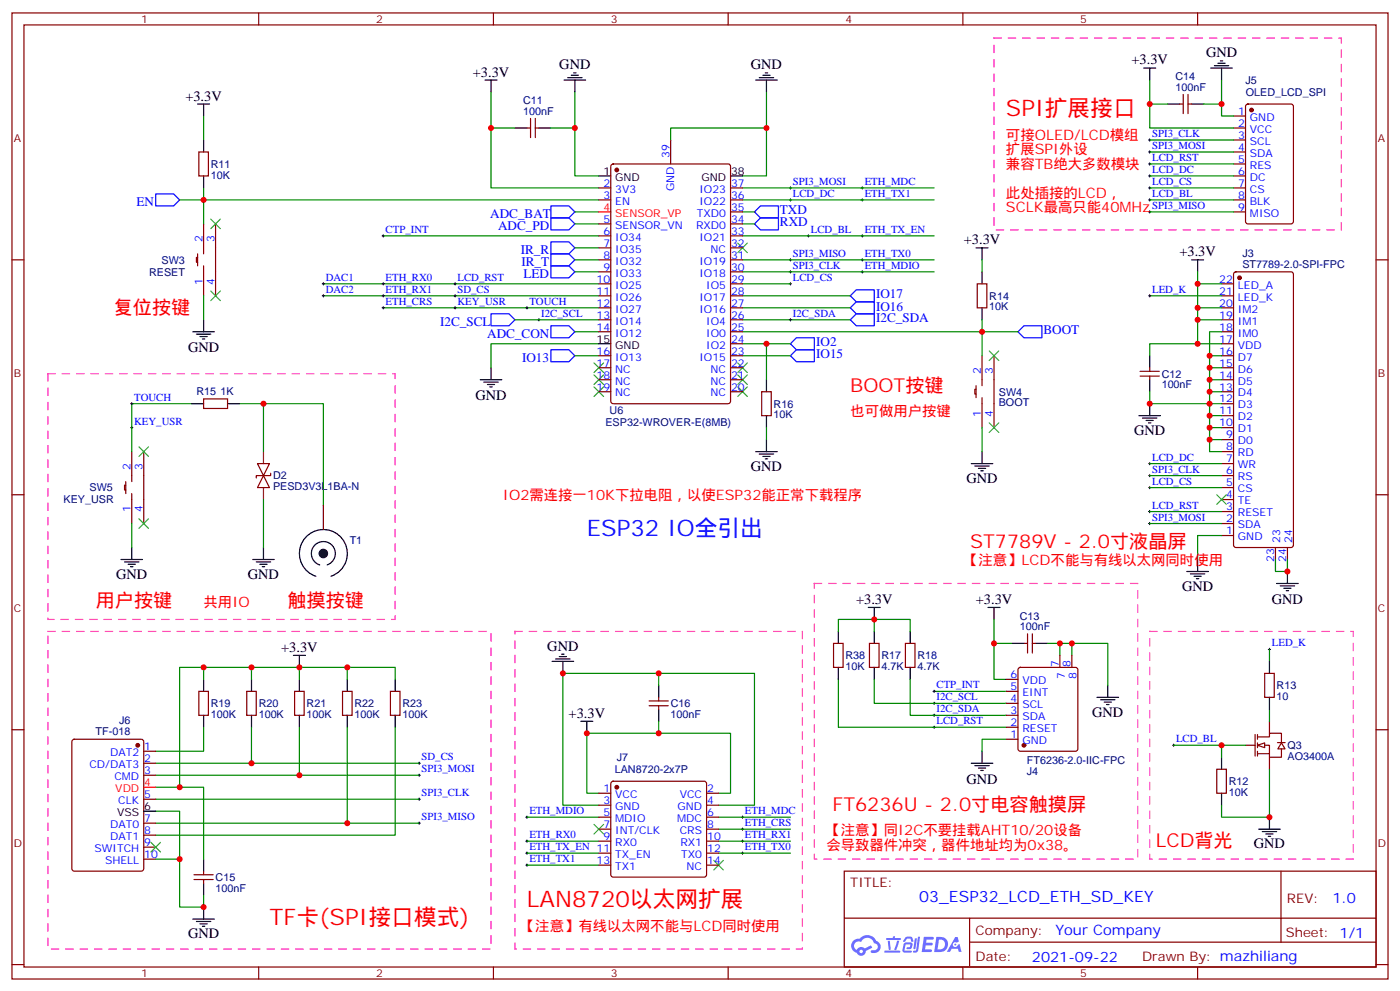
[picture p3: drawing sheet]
<svg xmlns="http://www.w3.org/2000/svg" width="412mm" height="292mm" viewBox="0 0 412 292" stroke-linecap="round" stroke-linejoin="round" font-family="sans-serif">
<g fill="none" stroke="#870000" stroke-width=".35">
<path d="M3.5 3.8h405.4v284.3h-405.4zM7.1 7.3h398.2v277.3h-398.2zM76.2 3.8v3.5M145.3 3.8v3.5M214.5 3.8v3.5M283.6 3.8v3.5M352.8 3.8v3.5M3.5 76.5h3.6M405.3 76.5h3.6M3.5 145.6h3.6M405.3 145.6h3.6M3.5 214.8h3.6"/>
<path d="M405.3 214.8h3.6M248.7 256.4h156.6v28.2h-156.6zM377.3 256.4v20.9M248.7 270.2h156.5M285.6 277.3h119.6M285.6 270.2v14.2M3.5 283.9h3.6M76.2 284.6v3.5M145.3 284.6v3.5M214.5 284.6v3.5M283.6 284.6v3.5M352.8 284.6v3.5"/>
<path d="M405.3 283.9h3.6"/>
</g>
<g fill="#5487ff">
<path d="M272.1 275.7h2.6l.3 .2-.1 .6h-2l-.1 1h1.6l.4 .4-.4 .4h-1.7l-.2 1.1 1.8 .1 .3 .3-.2 .4h-2.9z"/>
<path d="M281.4 275.8h.7l.4 1.3-.7 .3a.74 .74 0 0 0-1.1 .3 .74 .74 0 0 0 .5 1.1 .74 .74 0 0 0 .9-.7l.5-.3 .7 2.4h-.9l-.2-1h-1.9l-.5 1h-.9z"/>
<path d="M269.5 276.2h.6l-.4 2.9a.31 .31 0 0 1-.3 .3 .31 .31 0 0 1-.3-.3z"/>
<path d="M270.4 275.7h.6l-.5 4a.89 .89 0 0 1-.7 .7 .89 .89 0 0 1-.9-.3l1-.5z"/>
<path d="M266.8 275.9l.6-.2 1.2 .1 .5 1.3-.6 .1-.4-.9-1 .1a.95 .95 0 0 1-1 .8l-.1-.2z"/>
<path d="M266.4 277.6l1.8-.2a1.04 1.04 0 0 1 .6 1.1 1.04 1.04 0 0 1-.8 .9h-.7a.29 .29 0 0 1-.3-.4 .29 .29 0 0 1 .3-.2h.7l.2-.8h-1.4l-.4 1.8h1.9a.29 .29 0 0 1 .3 .3 .29 .29 0 0 1-.3 .3h-2l-.4-.3 .2-2.1z"/>
<path d="M260.5 279.8h4.4a.3 .3 0 0 1 .3 .3 .3 .3 0 0 1-.3 .3h-4.3z"/>
<path d="M264.3 276.9h.6l-.5 1.6a1.02 1.02 0 0 1-.7 1.2l-.2-.3z"/>
<path d="M261.5 276.9h.6l.3 2.4-.3 .3-.3-.2z"/>
<path d="M261.1 276.1h1.9l.2-.5h.5l-.1 .5h1.5a.29 .29 0 0 1 .3 .3 .29 .29 0 0 1-.3 .3h-3.9z"/>
<path d="M275.8 275.7l-.6 4.5h1.4a2.27 2.27 0 0 0 2.7-2.3 2.27 2.27 0 0 0-2.7-2.2zM276.6 276.5a1.5 1.5 0 0 1 1.8 1.6 1.5 1.5 0 0 1-1.9 1.3h-.3z"/>
<path d="M251.4 276.9a2.09 2.09 0 0 0 1 3.5 1.37 1.37 0 0 0 1.5 .9 1.37 1.37 0 0 0 1.1-1.4l2-1-.5-.7-1.8 1a1.4 1.4 0 0 0-2.3 .4 1.32 1.32 0 0 1-.6-1.9 1.32 1.32 0 0 1 1.9-.4 2.02 2.02 0 0 1 2-1.3 2.02 2.02 0 0 1 1.8 1.6 1.09 1.09 0 0 1 1.1 1.4 1.09 1.09 0 0 1-1.6 .7 .41 .41 0 0 0-.5 .3 .41 .41 0 0 0 .4 .5 1.89 1.89 0 0 0 2.4-1.2 1.89 1.89 0 0 0-1.2-2.4 2.98 2.98 0 0 0-5-.6l-1 .1zM253.2 280a.52 .52 0 0 1 1 0 .52 .52 0 0 1-1 0z"/>
<circle cx="281.4" cy="278" r=".28"/>
</g>
<path d="M175 113.9l2.8 2.8M175 110.3l2.8 2.9M175 106.8l2.8 2.8M177.8 113.9l-2.8 2.8M177.8 110.3l-2.8 2.9M177.8 106.8l-2.8 2.8M217.3 113.9l2.8 2.8M217.3 110.3l2.8 2.9M217.3 106.8l2.8 2.8M220.1 113.9l-2.8 2.8M220.1 110.3l-2.8 2.9M220.1 106.8l-2.8 2.8" fill="none" stroke="#3c3" stroke-width=".35"/>
<g fill="none" stroke="#870000" stroke-width=".35">
<path d="M155.2 37.7h1.1M156.3 34.9v5.6M157.7 34.9v5.6M157.7 37.7h1M58.6 44.7h2.8v7.1h-2.8zM58.2 75.8h-.3v1.4h.3M58.2 74.7v3.5M60 65.9v8.8M60 78.2v8.9M63.5 65.9v21.2M359.8 83.5h3.6M359.8 87.1h3.6"/>
<path d="M359.8 90.6h3.6M359.8 94.1h3.6M359.8 97.6h3.6M363.6 80.2l.5-.2h16.2l.6 .4 .1 80-.2 .5-.5 .2h-16.2l-.5-.2-.2-.5v-79.7zM359.8 101.2h3.6M359.8 104.7h3.6M359.8 108.2h3.6M359.8 111.8h3.6M359.8 115.3h3.6M359.8 118.8h3.6M359.8 122.3h3.6M359.8 125.9h3.6"/>
<path d="M359.8 129.4h3.6M359.8 132.9h3.6M359.8 136.5h3.6M359.8 140h3.6M359.8 143.5h3.6M359.8 147h3.6M359.8 150.6h3.6M359.8 154.1h3.6M359.8 157.6h3.6M375.7 161.1v3.6M379.2 161.1v3.6M366.9 219.4h2.8"/>
<path d="M369.7 216.2v6.3M370.4 219.4h3.5v3.5h3.6v-2.5M370.4 216.9h3.5v-1.1h3.6v2.9M370.4 216.2v1.4M370.4 218.7v1.4M373.9 212.3v3.5M376.3 218.6h2.3M377.5 218.7l1 1.7h-2.1zM370.4 221.1v1.4M370.4 221.8h3.5M373.9 222.9v3.5"/>
</g>
<g fill="none" stroke="#000" stroke-width=".35">
<path d="M142.9 23.6h3.5M144.6 23.6v3.5M151.7 37.7h3.5M158.7 37.7h3.6M166.2 23.6h6.3M167.2 22.9h4.2M168.3 22.2h2.1M169 21.4h.7M169.3 23.6v3.5M222.6 23.6h6.4M223.7 22.9h4.2M224.7 22.2h2.1"/>
<path d="M225.4 21.4h.7M225.8 23.6v3.5M60 41.2v3.5M60 51.8v3.5M56.8 97.6h6.3M57.9 98.4h4.2M58.9 99.1h2.1M59.6 99.8h.7M60 94.1v3.5M141.5 111.8h6.3M142.5 112.5h4.3M143.6 113.2h2.1"/>
<path d="M144.3 113.9h.7M144.6 108.2v3.6"/>
</g>
<path d="M144.6 27.1v28.2h31.8M144.6 37.7h7.1M162.3 37.7h7M169.3 27.1v24.7h7.1M225.8 27.1v24.7h-7.1M52.9 58.8h7.1v7.1M60 55.3v3.5h116.4M169.3 62.4h7.1M169.3 65.9h7.1M95.2 83.5h81.2M95.2 87.1h81.2M112.9 90.6h63.5" fill="none" stroke="#008700" stroke-width=".35"/>
<path d="M45.9 57.1h5.3l1.7 1.7-1.7 1.8h-5.3zM162.3 60.6h5.3l1.7 1.8-1.7 1.7h-5.3zM162.3 64.1h5.3l1.7 1.8-1.7 1.8h-5.3zM162.3 71.2h5.3l1.7 1.8-1.7 1.7h-5.3zM162.3 74.7h5.3l1.7 1.8-1.7 1.7h-5.3zM162.3 78.2h5.3l1.7 1.8-1.7 1.8h-5.3zM162.3 95.9h5.3l1.7 1.7-1.7 1.8h-5.3zM250.5 87.1l1.7-1.8h5.3v3.5h-5.3zM250.5 90.6l1.7-1.8h5.3v3.6h-5.3z" fill="none" stroke="#00f" stroke-width=".35"/>
<g fill="none" stroke="#000" stroke-width=".29">
<path d="M232.5 58.8h.7M232.8 58.5v.7M253.6 55.3h.8M253.6 58.8h.8M254 55v.7M254 58.5v.7M237.8 69.4h.7M238.1 69.1v.7M253.6 69.4h.8M253.6 76.5h.8M254 69.1v.7M254 76.1v.7"/>
<path d="M254 79.7v.7M112.5 83.5h.7M112.5 87.1h.7M112.5 90.6h.7M112.9 83.2v.7M112.9 86.7v.7M112.9 90.2v.7M133.7 83.5h.7M133.7 87.1h.7M133.7 90.6h.7M134.1 83.2v.7M134.1 86.7v.7"/>
<path d="M134.1 90.2v.7M232.5 83.5h.7M232.8 83.2v.7M253.6 80h.8M38.5 125.9h.7M38.8 125.5v.7M338.3 136.5h.7M338.7 136.1v.7M338.3 143.5h.7M338.3 150.6h.7M338.7 143.2v.7M338.7 150.2v.7"/>
<path d="M345.4 219.4h.7M345.7 219v.7M123.1 224.6h.7M123.5 224.3v.7M154.9 240.5h.7M154.9 251.1h.7M154.9 254.6h.7M154.9 247.6h.7M155.2 240.2v.7M155.2 247.2v.7M155.2 250.8v.7M155.2 254.3v.7"/>
<path d="M218.4 240.5h.7M218.4 251.1h.7M218.4 244.1h.7M218.4 247.6h.7M218.7 240.2v.7M218.7 243.7v.7M218.7 247.2v.7M218.7 250.8v.7"/>
</g>
<circle cx="365.1" cy="81.8" r=".53" fill="#870000" stroke="#870000" stroke-width=".35"/>
<path d="M370.4 219.4l2.1-.7v1.4z" fill="#fff" stroke="#870000" stroke-width=".35"/>
<g fill="none" stroke="#000" stroke-width=".35">
<path d="M357.7 19.3h4.2M358.8 18.6h2.1M359.5 17.9h.7M58.2 30.6h3.5M60 30.6v3.5M336.9 20h3.5M338.7 20v3.6M344 30.6h3.5M351 30.6h3.5M356.7 20h6.3M359.8 20v3.6M176.4 51.8h3.5"/>
<path d="M215.2 51.8h3.5M287.5 73h3.5M289.3 73v3.5M351 76.5h3.5M352.8 76.5v3.5M289.3 80v3.5M289.3 90.6v3.5M56.4 118.8h3.6M67 118.8h3.6M176.4 101.2h3.5M225.8 111.8v3.5M338.7 104.7v3.5"/>
<path d="M338.7 111.8v3.5M338.7 118.8v3.5M222.6 132.9h6.4M223.7 133.6h4.2M224.7 134.3h2.1M225.4 135h.7M225.8 122.3v3.6M225.8 129.4v3.5M286.1 136.5h6.4M287.2 137.2h4.2M288.2 137.9h2.1M288.9 138.6h.7"/>
<path d="M289.3 132.9v3.6M335.5 122.3h6.3M336.5 123h4.3M337.6 123.8h2.1M338.3 124.5h.7M35.6 164.7h6.4M36.7 165.4h4.2M37.7 166.1h2.2M38.5 166.8h.7M38.8 161.1v3.6M74.4 164.7h6.4M75.5 165.4h4.2"/>
<path d="M76.6 166.1h2.1M77.3 166.8h.7M77.6 161.1v3.6M96.4 166.3a3.5 3.5 0 0 0 1.7-5.5 3.5 3.5 0 0 0-5.7 .1 3.5 3.5 0 0 0 1.8 5.4M97.5 169.6a7.1 7.1 0 0 0 3.4-10.9 7.1 7.1 0 0 0-11.4 .1 7.1 7.1 0 0 0 3.5 10.8M255.8 178.8h3.5M257.5 178.8v3.5M291 178.8h3.6M292.8 178.8v3.5M349.6 168.2h6.4M350.7 168.9h4.2M351.7 169.6h2.1"/>
<path d="M352.4 170.3h.7M352.8 164.7v3.5M376.1 171.7h6.3M377.1 172.4h4.3M378.2 173.1h2.1M378.9 173.8h.7M379.2 168.2v3.5M60 200v3.5M74.1 200v3.5M86.4 192.9h3.6M88.2 192.9v3.5M88.2 200v3.5"/>
<path d="M102.3 200v3.5M116.4 200v3.5M162.6 194.7h6.4M163.7 194h4.2M164.7 193.3h2.2M165.5 192.5h.7M165.8 194.7v3.5M246.9 185.8v3.6M246.9 196.4v3.6M257.5 185.8v3.6M257.5 196.4v3.6M268.1 185.8v3.6"/>
<path d="M268.1 196.4v3.6M298.1 189.4h3.5M305.2 189.4h3.5M373.9 194.7v3.5M60 210.5v3.6M74.1 210.5v3.6M88.2 210.5v3.6M102.3 210.5v3.6M116.4 210.5v3.6M171.1 212.3h3.5M172.9 212.3v3.5M194 201.7v3.5"/>
<path d="M194 208.8v3.5M323.1 205.2h6.4M324.2 206h4.2M325.3 206.7h2.1M326 207.4h.7M326.3 201.7v3.5M373.9 205.2v3.6M42.3 238.8h3.6M286.1 224.6h6.4M287.2 225.4h4.2M288.2 226.1h2.1M288.9 226.8h.7"/>
<path d="M289.3 221.1v3.5M359.8 222.9v3.5M359.8 233.5v3.5M60 252.9v3.5M60 259.9v3.6M370.8 244.1h6.3M371.8 244.8h4.3M372.9 245.5h2.1M373.6 246.2h.7M373.9 240.5v3.6M56.8 270.5h6.3M57.9 271.2h4.2"/>
<path d="M58.9 271.9h2.1M59.6 272.6h.7M60 267v3.5"/>
</g>
<g fill="none" stroke="#870000" stroke-width=".35">
<path d="M347.5 30.6h1M348.5 27.8v5.6M350 27.8v5.6M350 30.6h1M363.4 34.1h3.5M363.4 37.7h3.5M367.1 30.8l.5-.2h12.7l.6 .5 .1 34.1-.5 .6-12.9 .1-.7-.5v-34.1zM176.4 55.3h3.5M176.4 58.8h3.5M180.2 48.5l.4-.2h33.9l.6 .4 .1 69.4-.5 .7h-34.1l-.6-.4-.1-69.4zM197.6 41.2v7.1M215.2 55.3h3.5"/>
<path d="M215.2 58.8h3.5M363.4 41.2h3.5M363.4 44.7h3.5M363.4 48.3h3.5M363.4 51.8h3.5M363.4 55.3h3.5M363.4 58.8h3.5M176.4 65.9h3.5M176.4 69.4h3.5M176.4 73h3.5M176.4 76.5h3.5M215.2 62.4h3.5"/>
<path d="M215.2 65.9h3.5M215.2 69.4h3.5M215.2 73h3.5M215.2 76.5h3.5M363.4 62.4h3.5M176.4 80h3.5M176.4 83.5h3.5M176.4 87.1h3.5M176.4 90.6h3.5M176.4 94.1h3.5M176.4 97.6h3.5M215.2 80h3.5"/>
<path d="M215.2 83.5h3.5M215.2 87.1h3.5M215.2 90.6h3.5M215.2 94.1h3.5M215.2 97.6h3.5M287.9 83.5h2.8v7.1h-2.8zM60 117.4h7v2.8h-7zM176.4 104.7h3.5M176.4 108.2h3.5M176.4 111.8h3.5M176.4 115.3h3.5M215.2 101.2h3.5"/>
<path d="M215.2 104.7h3.5M215.2 108.2h3.5M215.2 111.8h3.5M215.2 115.3h3.5M224.4 115.3h2.8v7h-2.8zM287.5 114.6h-.3v1.4h.3M287.5 113.5v3.6M289.3 104.7v8.8M289.3 117.1v8.8M292.8 104.7v21.2M335.8 110.7h5.7M335.8 109.3h5.7"/>
<path d="M338.7 108.2v1.1M338.7 110.7v1.1M38.8 132.9v8.8M42.3 132.9v21.2M75.8 136.5h3.6l-1.8 3.5zM77.6 140l1.8 3.5h-3.6zM79.7 139.3v.7h-4.2v.7M37 142.8h-.3v1.4h.3M37 141.7v3.6M38.8 145.3v8.8M95.2 148.8v7.1M245.5 189.4h2.9v7h-2.9z"/>
<path d="M256.1 189.4h2.8v7h-2.8zM266.7 189.4h2.8v7h-2.8zM296.3 200h3.6M300.1 196.6l.5-.2h16.2l.5 .2 .2 .5v23.3l-.2 .5-.5 .2h-16.2l-.5-.2-.2-.5v-23.3zM301.6 189.4h1.1M302.7 186.5v5.7M304.1 186.5v5.7M304.1 189.4h1.1M312.2 192.9v3.5M315.7 192.9v3.5M372.5 198.2h2.9v7h-2.9zM21.4 217.8l.5-.2h19.7l.7 .4v37.7l-.4 .6-20 .1-.7-.5v-37.6z"/>
<path d="M58.6 203.5h2.8v7h-2.8zM72.7 203.5h2.8v7h-2.8zM86.8 203.5h2.8v7h-2.8zM100.9 203.5h2.8v7h-2.8zM115 203.5h2.8v7h-2.8zM191.2 207.7h5.6M191.2 206.3h5.6M194 205.2v1.1M194 207.7v1.1M296.3 217.6h3.6M296.3 214.1h3.6M296.3 210.5h3.6"/>
<path d="M296.3 207h3.6M296.3 203.5h3.6M42.3 221.1h3.6M42.3 224.6h3.6M42.3 228.2h3.6M42.3 235.2h3.6M176.4 233.5h3.5M176.4 237h3.5M180.2 230.1l.4-.2h26.8l.5 .2 .2 .5v26.9l-.2 .5-.5 .2h-26.8l-.5-.3-.2-.4v-26.9zM208.1 233.5h3.6M208.1 237h3.6M358.4 226.4h2.8v7.1h-2.8z"/>
<path d="M42.3 242.3h3.6M42.3 245.8h3.6M42.3 249.3h3.6M42.3 252.9h3.6M57.1 258.9h5.7M57.1 257.5h5.7M60 256.4v1.1M60 258.9v1M176.4 254.6h3.5M176.4 251.1h3.5M176.4 240.5h3.5M176.4 247.6h3.5"/>
<path d="M176.4 244.1h3.5M208.1 254.6h3.6M208.1 251.1h3.6M208.1 240.5h3.6M208.1 247.6h3.6M208.1 244.1h3.6"/>
</g>
<g fill="none" stroke="#008700" stroke-width=".35">
<path d="M60 34.1v7.1M225.8 37.7h-28.2v3.5M338.7 23.6v14.1h24.7M338.7 30.6h5.3M354.5 30.6h5.3M359.8 23.6v10.5h3.6M218.7 58.8h56.5M218.7 55.3h56.5M338.7 58.8h24.7M338.7 55.3h24.7M338.7 41.2h24.7M338.7 44.7h24.7"/>
<path d="M338.7 48.3h24.7M338.7 51.8h24.7M112.9 69.4h63.5M169.3 76.5h7.1M169.3 73h7.1M218.7 69.4h56.5M218.7 76.5h56.5M218.7 62.4h3.5M218.7 65.9h3.5M289.3 76.5v3.5M338.7 62.4h24.7M60 87.1v7"/>
<path d="M151.7 94.1h24.7M169.3 80h7.1M169.3 97.6h7.1M218.7 87.1h31.8M218.7 90.6h31.8M218.7 83.5h14.1M218.7 80h56.5M218.7 94.1h31.8M218.7 97.6h81.2M289.3 94.1v10.6M338.7 87.1h21.1M352.8 80v3.5h7"/>
<path d="M352.8 83.5v7.1h7M352.8 90.6v3.5h7M352.8 94.1v7.1h7M359.8 97.6h-3.5v7.1h3.5M56.4 118.8h-17.6v14.1M70.6 118.8h24.6v30M77.6 118.8v14.1M169.3 104.7h7.1M176.4 101.2h-31.8v7M218.7 101.2h14.1M218.7 104.7h14.1M225.8 101.2v10.6"/>
<path d="M338.7 115.3v3.5h17.6v3.5h3.5M352.8 101.2h-14.1v3.5M356.3 104.7v3.5h3.5M356.3 108.2v3.6h3.5M356.3 111.8v3.5h3.5M356.3 115.3v3.5h3.5M225.8 125.9v3.5M289.3 125.9v7M338.7 140h21.1M338.7 136.5h21.1M356.3 122.3v3.6h3.5M356.3 125.9v3.5h3.5"/>
<path d="M356.3 129.4v3.5h3.5M38.8 154.1v7M77.6 147v14.1M338.7 154.1h21.1M338.7 150.6h21.1M338.7 143.5h21.1M359.8 157.6h-7v7.1M375.7 164.7v3.5h3.5v-3.5M60 200v-3.6h14.1v3.6M60 196.4h-7.1v35.3h-7M74.1 196.4h14.1v3.6M88.2 196.4h14.1v3.6"/>
<path d="M102.3 196.4h14.1v3.6M194 198.2v3.5M246.9 200v14.1h49.4M246.9 185.8v-3.5h21.2v3.5M257.5 200v7h38.8M257.5 182.3v3.5M268.1 200v10.5h28.2M292.8 182.3v17.7h3.5M292.8 189.4h5.3M308.7 189.4h3.5M315.7 192.9v-3.5h10.6v12.3M315.7 189.4h-3.5v3.5"/>
<path d="M373.9 191.1v3.6M60 214.1v7h-14.1M74.1 214.1v10.5h-28.2M88.2 214.1v14.1h-42.3M102.3 214.1v28.2h-56.4M116.4 214.1v31.7h-70.5M194 212.3v3.5M275.2 203.5h21.1M296.3 217.6h-7v3.5M345.7 219.4h21.2M359.8 219.4v3.5M373.9 208.8v3.5"/>
<path d="M45.9 238.8h7v28.2h7.1v-3.5M45.9 235.2h77.6M52.9 231.7h7.1v21.2M74.1 224.6h49.4M88.2 228.2h35.3M176.4 233.5h-3.5v-17.7h42.3v17.7h-3.5M176.4 237h-10.6v-38.8h56.4v38.8h-10.5M373.9 226.4v14.1h-14.1v-3.5M45.9 252.9h7M102.3 242.3h21.2M155.2 240.5h21.2M155.2 247.6h21.2"/>
<path d="M155.2 251.1h21.2M155.2 254.6h21.2M211.7 240.5h21.1M211.7 247.6h21.1M211.7 251.1h21.1M211.7 244.1h21.1"/>
</g>
<g fill="none" stroke="#000" stroke-width=".29">
<path d="M232.5 55.3h.7M232.8 55v.7M338.3 55.3h.7M338.3 51.8h.7M338.3 41.2h.7M338.3 48.3h.7M338.3 44.7h.7M338.3 58.8h.7M338.7 40.9v.7M338.7 44.4v.7M338.7 47.9v.7M338.7 51.4v.7"/>
<path d="M338.7 55v.7M338.7 58.5v.7M112.5 69.4h.7M112.9 69.1v.7M232.5 76.5h.7M232.8 76.1v.7M232.8 79.7v.7M338.3 62.4h.7M338.7 62v.7M94.9 87.1h.7M94.9 83.5h.7M95.2 83.2v.7"/>
<path d="M95.2 86.7v.7M154.9 90.6h.7M155.2 90.2v.7M158.4 94.1h.7M158.7 93.8v.7M232.5 80h.7M232.5 94.1h.7M232.8 93.8v.7M338.3 87.1h.7M338.7 86.7v.7M38.5 118.8h.7M38.8 118.5v.7"/>
<path d="M338.3 140h.7M338.7 139.6v.7M338.3 154.1h.7M338.7 153.7v.7M373.6 191.1h.7M373.9 190.8v.7M274.8 207h.7M274.8 210.5h.7M274.8 214.1h.7M274.8 203.5h.7M275.2 203.1v.7M275.2 206.7v.7"/>
<path d="M275.2 210.2v.7M275.2 213.7v.7M123.1 228.2h.7M123.1 235.2h.7M123.5 227.8v.7M123.5 234.9v.7M123.1 242.3h.7M123.5 241.9v.7"/>
</g>
<g fill="none" stroke="#3c3" stroke-width=".35">
<path d="M62.1 64.5l2.8 2.8M64.9 64.5l-2.8 2.8M217.3 71.5l2.8 2.9M220.1 71.5l-2.8 2.9M62.1 85.7l2.8 2.8M64.9 85.7l-2.8 2.8M291.4 103.3l2.8 2.8M294.2 103.3l-2.8 2.8M40.9 131.5l2.8 2.8M43.7 131.5l-2.8 2.8M291.4 124.5l2.8 2.8M294.2 124.5l-2.8 2.8"/>
<path d="M40.9 152.7l2.8 2.8M43.7 152.7l-2.8 2.8M358.4 145.6l2.8 2.8M361.2 145.6l-2.8 2.8M44.4 247.9l2.9 2.9M47.3 247.9l-2.9 2.9M175 242.6l2.8 2.9M177.8 242.6l-2.8 2.9M210.3 253.2l2.8 2.8M213.1 253.2l-2.8 2.8"/>
</g>
<path d="M222.2 65.9l1.8-1.8h5.3v3.6h-5.3zM222.2 62.4l1.8-1.8h5.3v3.5h-5.3zM144.6 92.4h5.3l1.8 1.7-1.8 1.8h-5.3zM250.5 94.1l1.7-1.7h5.3v3.5h-5.3zM299.9 97.6l1.7-1.7h5.3v3.5h-5.3zM162.3 102.9h5.3l1.7 1.8-1.7 1.8h-5.3zM232.8 104.7l1.8-1.8h5.3v3.6h-5.3zM232.8 101.2l1.8-1.8h5.3v3.5h-5.3z" fill="none" stroke="#00f" stroke-width=".35"/>
<path d="M77.6 132.9v3.6M77.6 143.5v3.5" fill="none" stroke="#8c2424" stroke-width=".35"/>
<g fill="#870000" stroke="#870000" stroke-width=".35">
<circle cx="368.7" cy="32.4" r=".53"/>
<circle cx="40.6" cy="219.4" r=".53"/>
<circle cx="181.7" cy="231.7" r=".53"/>
<circle cx="301.6" cy="219.4" r=".53"/>
<circle cx="181.7" cy="50" r=".53"/>
</g>
<circle cx="95.3" cy="162.9" r=".71" fill="none" stroke="#000" stroke-width="1.4"/>
<path d="M176.4 62.4h3.5M42.3 231.7h3.6" fill="none" stroke="#f00" stroke-width=".35"/>
<path d="M292.8 11.2h102.3v56.5h-102.3zM14.1 110h102.3v72.3h-102.3zM239.9 171.7h95.2v81.2h-95.2zM14.1 185.8h130.5v93.5h-130.5zM151.7 185.8h84.7v93.5h-84.7zM338.7 185.8h59.9v67.1h-59.9z" fill="none" stroke="#f0f" stroke-width=".35" stroke-dasharray="2.1 2.1"/>
<g fill="#c00">
<circle cx="144.6" cy="37.7" r=".88"/>
<circle cx="60" cy="58.8" r=".88"/>
<circle cx="169.3" cy="37.7" r=".88"/>
<circle cx="359.8" cy="219.4" r=".88"/>
<circle cx="373.9" cy="240.5" r=".88"/>
<circle cx="352.8" cy="83.5" r=".88"/>
<circle cx="352.8" cy="90.6" r=".88"/>
<circle cx="352.8" cy="94.1" r=".88"/>
<circle cx="356.3" cy="104.7" r=".88"/>
<circle cx="356.3" cy="108.2" r=".88"/>
<circle cx="356.3" cy="111.8" r=".88"/>
<circle cx="356.3" cy="115.3" r=".88"/>
<circle cx="356.3" cy="118.8" r=".88"/>
<circle cx="356.3" cy="122.3" r=".88"/>
<circle cx="356.3" cy="125.9" r=".88"/>
<circle cx="352.8" cy="101.2" r=".88"/>
<circle cx="338.7" cy="118.8" r=".88"/>
<circle cx="356.3" cy="129.4" r=".88"/>
<circle cx="289.3" cy="97.6" r=".88"/>
<circle cx="77.6" cy="118.8" r=".88"/>
<circle cx="225.8" cy="101.2" r=".88"/>
<circle cx="315.7" cy="189.4" r=".88"/>
<circle cx="292.8" cy="189.4" r=".88"/>
<circle cx="312.2" cy="189.4" r=".88"/>
<circle cx="338.7" cy="30.6" r=".88"/>
<circle cx="359.8" cy="30.6" r=".88"/>
<circle cx="74.1" cy="196.4" r=".88"/>
<circle cx="88.2" cy="196.4" r=".88"/>
<circle cx="102.3" cy="196.4" r=".88"/>
<circle cx="60" cy="196.4" r=".88"/>
<circle cx="52.9" cy="231.7" r=".88"/>
<circle cx="60" cy="267" r=".88"/>
<circle cx="88.2" cy="228.2" r=".88"/>
<circle cx="102.3" cy="242.3" r=".88"/>
<circle cx="74.1" cy="224.6" r=".88"/>
<circle cx="172.9" cy="215.8" r=".88"/>
<circle cx="194" cy="198.2" r=".88"/>
<circle cx="194" cy="215.8" r=".88"/>
<circle cx="165.8" cy="198.2" r=".88"/>
<circle cx="379.2" cy="168.2" r=".88"/>
<circle cx="52.9" cy="252.9" r=".88"/>
<circle cx="257.5" cy="182.3" r=".88"/>
<circle cx="225.8" cy="37.7" r=".88"/>
</g>
<g font-size="6.7" fill="#f00">
<text x="296.3" y="34.1">SPI扩展接口</text>
<text x="155.2" y="267">LAN8720以太网扩展</text>
<text x="79.4" y="272.3">TF卡(SPI接口模式)</text>
</g>
<text font-size="6.7" fill="#00f" x="172.9" y="157.6">ESP32 IO全引出</text>
<g font-size="5.6" fill="#f00">
<text x="33.5" y="92.4">复位按键</text>
<text x="250.5" y="115.3">BOOT按键</text>
<text x="285.8" y="161.1">ST7789V - 2.0寸液晶屏</text>
<text x="28.2" y="178.8">用户按键</text>
<text x="84.7" y="178.8">触摸按键</text>
<text x="245.2" y="238.8">FT6236U - 2.0寸电容触摸屏</text>
<text x="340.4" y="249.3">LCD背光</text>
</g>
<text font-size="4.6" fill="#00f" x="270.8" y="265.4">03_ESP32_LCD_ETH_SD_KEY</text>
<g font-size="4.2">
<text x="355.3" y="16.8">GND</text>
<text x="139.3" y="22.5">+3.3V</text>
<text x="164.8" y="20.4">GND</text>
<text x="221.2" y="20.4">GND</text>
<text x="333.3" y="18.9">+3.3V</text>
<text x="54.6" y="29.6">+3.3V</text>
<text x="283.9" y="71.9">+3.3V</text>
<text x="347.4" y="75.5">+3.3V</text>
<text x="55.4" y="103.7">GND</text>
<text x="140.1" y="117.8">GND</text>
<text x="334.1" y="128">GND</text>
<text x="221.2" y="138.6">GND</text>
<text x="284.7" y="142.1">GND</text>
<text x="34.2" y="170.3">GND</text>
<text x="73" y="170.3">GND</text>
<text x="348.2" y="173.8">GND</text>
<text x="252.2" y="177.7">+3.3V</text>
<text x="287.4" y="177.7">+3.3V</text>
<text x="374.7" y="177.8">GND</text>
<text x="82.8" y="191.9">+3.3V</text>
<text x="161.2" y="191.5">GND</text>
<text x="167.5" y="211.2">+3.3V</text>
<text x="321.7" y="210.9">GND</text>
<text x="284.7" y="230.7">GND</text>
<text x="369.4" y="249.7">GND</text>
<text x="55.4" y="276.2">GND</text>
</g>
<g font-size="4.2" fill="#f00">
<text x="296.3" y="41.2">可接OLED/LCD模组</text>
<text x="296.3" y="45.4">扩展SPI外设</text>
<text x="296.3" y="49.7">兼容TB绝大多数模块</text>
<text x="296.3" y="58.1">此处插接的LCD，</text>
<text x="296.3" y="62.4">SCLK最高只能40MHz</text>
<text x="250.5" y="122.3">也可做用户按键</text>
<text x="148.2" y="147">IO2需连接一10K下拉电阻，以使ESP32能正常下载程序</text>
<text x="284" y="166.4">【注意】LCD不能与有线以太网同时使用</text>
<text x="60" y="178.8">共用IO</text>
<text x="243.4" y="245.8">【注意】同I2C不要挂载AHT10/20设备</text>
<text x="243.4" y="250">会导致器件冲突，器件地址均为0x38。</text>
<text x="153.5" y="274">【注意】有线以太网不能与LCD同时使用</text>
</g>
<g font-size="4.2" fill="#00f">
<text x="392.5" y="265.7">1.0</text>
<text x="310.9" y="275.2">Your Company</text>
<text x="304" y="283">2021-09-22</text>
</g>
<g font-size="3.9" fill="#00f">
<text x="40.2" y="60.6">EN</text>
<text x="144.4" y="64.1">ADC_BAT</text>
<text x="229.7" y="63.1">TXD</text>
<text x="146.7" y="67.7">ADC_PD</text>
<text x="229.7" y="66.6">RXD</text>
<text x="153.4" y="74.7">IR_R</text>
<text x="153.6" y="78.2">IR_T</text>
<text x="154.2" y="81.8">LED</text>
<text x="258.1" y="87.8">IO17</text>
<text x="129.6" y="96">I2C_SCL</text>
<text x="258.1" y="91.4">IO16</text>
<text x="258.1" y="94.9">I2C_SDA</text>
<text x="143.5" y="99.4">ADC_CON</text>
<text x="240.4" y="101.9">IO2</text>
<text x="307.3" y="98.3">BOOT</text>
<text x="153.8" y="106.5">IO13</text>
<text x="240.4" y="105.4">IO15</text>
</g>
<g font-size="3.9" fill="#800">
<text x="250.5" y="261">TITLE:</text>
<text x="379.1" y="265.7">REV:</text>
<text x="287.4" y="275.2">Company:</text>
<text x="378.7" y="275.8">Sheet: 1/1</text>
<text x="287.4" y="282.9">Date:</text>
<text x="336.4" y="282.9">Drawn By: mazhiliang</text>
</g>
<g font-size="3.2" fill="#800">
<text x="41.6" y="6.8">1</text>
<text x="110.8" y="6.8">2</text>
<text x="179.9" y="6.8">3</text>
<text x="249.1" y="6.8">4</text>
<text x="318.2" y="6.8">5</text>
<text x="4.1" y="41.9">A</text>
<text x="405.9" y="41.9">A</text>
<text x="4.1" y="111.1">B</text>
<text x="405.9" y="111.1">B</text>
<text x="4.1" y="180.2">C</text>
<text x="405.9" y="180.2">C</text>
<text x="4.1" y="249.3">D</text>
<text x="405.9" y="249.3">D</text>
<text x="41.6" y="287.6">1</text>
<text x="110.8" y="287.6">2</text>
<text x="179.9" y="287.6">3</text>
<text x="249.1" y="287.6">4</text>
<text x="318.2" y="287.6">5</text>
</g>
<g font-size="3.2" fill="#000080">
<text x="346.2" y="23.6">C14</text>
<text x="346.2" y="26.7">100nF</text>
<text x="366.9" y="24.7">J5</text>
<text x="367" y="28.3">OLED_LCD_SPI</text>
<text x="154.1" y="33.8">100nF</text>
<text x="154.1" y="30.7">C11</text>
<text x="62.1" y="52.6">10K</text>
<text x="62.1" y="49.4">R11</text>
<text x="47.6" y="77.7">SW3</text>
<text x="366" y="75.6">J3</text>
<text x="43.9" y="81.1">RESET</text>
<text x="366" y="78.8">ST7789-2.0-SPI-FPC</text>
<text x="291.4" y="88.2">R14</text>
<text x="291.4" y="91.4">10K</text>
<text x="342.2" y="111.1">C12</text>
<text x="57.9" y="116.4">R15</text>
<text x="65" y="116.4">1K</text>
<text x="227.9" y="120">R16</text>
<text x="294.2" y="119.6">BOOT</text>
<text x="294.2" y="116.4">SW4</text>
<text x="342.2" y="114.3">100nF</text>
<text x="178.4" y="125.3">ESP32-WROVER-E(8MB)</text>
<text x="179.6" y="121.8">U6</text>
<text x="227.9" y="123.1">10K</text>
<text x="80.4" y="141.1">D2</text>
<text x="18.7" y="148.1">KEY_USR</text>
<text x="26.4" y="144.7">SW5</text>
<text x="80.4" y="144.3">PESD3V3L1BA-N</text>
<text x="103" y="160">T1</text>
<text x="300.4" y="185.5">100nF</text>
<text x="300.4" y="182.4">C13</text>
<text x="249.1" y="197.2">10K</text>
<text x="249.1" y="194">R38</text>
<text x="259.6" y="197.1">4.7K</text>
<text x="259.6" y="194">R17</text>
<text x="270.2" y="197.1">4.7K</text>
<text x="270.2" y="194">R18</text>
<text x="376.1" y="202.9">R13</text>
<text x="62.1" y="208.1">R19</text>
<text x="76.2" y="208.1">R20</text>
<text x="90.3" y="208.1">R21</text>
<text x="104.4" y="208.1">R22</text>
<text x="118.5" y="208.1">R23</text>
<text x="197.6" y="208.2">C16</text>
<text x="376.1" y="206">10</text>
<text x="35.1" y="213.2">J6</text>
<text x="62.1" y="211.4">100K</text>
<text x="76.2" y="211.4">100K</text>
<text x="90.3" y="211.4">100K</text>
<text x="104.4" y="211.4">100K</text>
<text x="118.5" y="211.4">100K</text>
<text x="197.6" y="211.3">100nF</text>
<text x="28.2" y="216.4">TF-018</text>
<text x="379.3" y="220.5">Q3</text>
<text x="181.1" y="227.6">LAN8720-2x7P</text>
<text x="181.7" y="224">J7</text>
<text x="302.5" y="224.8">FT6236-2.0-IIC-FPC</text>
<text x="379.3" y="223.7">AO3400A</text>
<text x="302.5" y="228">J4</text>
<text x="362" y="231.1">R12</text>
<text x="361.9" y="234.3">10K</text>
<text x="63.5" y="262.5">100nF</text>
<text x="63.5" y="259.3">C15</text>
</g>
<g font-size="3.2" fill="#00f">
<text x="364.7" y="33.8">1</text>
<text x="368.2" y="35.6">GND</text>
<text x="339.4" y="40.3">SPI3_CLK</text>
<text x="364.7" y="37.3">2</text>
<text x="364.7" y="40.9">3</text>
<text x="368.2" y="39.1">VCC</text>
<text x="197.2" y="46.5" transform="rotate(-90 197.2 46.5)">39</text>
<text x="339.4" y="47.4">LCD_RST</text>
<text x="339.4" y="43.9">SPI3_MOSI</text>
<text x="364.7" y="44.4">4</text>
<text x="364.7" y="47.9">5</text>
<text x="368.2" y="42.6">SCL</text>
<text x="368.2" y="46.1">SDA</text>
<text x="339.4" y="50.9">LCD_DC</text>
<text x="364.7" y="51.4">6</text>
<text x="368.2" y="49.7">RES</text>
<text x="368.2" y="53.2">DC</text>
<text x="177.7" y="58.5">3</text>
<text x="177.7" y="55">2</text>
<text x="181.2" y="56.7">3V3</text>
<text x="198.6" y="56.2" transform="rotate(-90 198.6 56.2)">GND</text>
<text x="206" y="56.7">IO23</text>
<text x="215.4" y="55">37</text>
<text x="215.4" y="58.5">36</text>
<text x="233.5" y="58">LCD_DC</text>
<text x="233.5" y="54.4">SPI3_MOSI</text>
<text x="254.7" y="54.4">ETH_MDC</text>
<text x="254.7" y="58">ETH_TX1</text>
<text x="339.4" y="54.4">LCD_CS</text>
<text x="339.4" y="58">LCD_BL</text>
<text x="364.7" y="55">7</text>
<text x="364.7" y="58.5">8</text>
<text x="368.2" y="56.7">CS</text>
<text x="177.7" y="65.5">5</text>
<text x="181.2" y="60.3">EN</text>
<text x="205.3" y="63.8">TXD0</text>
<text x="206" y="60.3">IO22</text>
<text x="215.4" y="62">35</text>
<text x="215.4" y="65.5">34</text>
<text x="339.4" y="61.5">SPI3_MISO</text>
<text x="364.7" y="62">9</text>
<text x="368.2" y="60.3">BLK</text>
<text x="368.2" y="63.8">MISO</text>
<text x="59.6" y="71.2" transform="rotate(-90 59.6 71.2)">2</text>
<text x="63.1" y="71.2" transform="rotate(-90 63.1 71.2)">3</text>
<text x="113.6" y="68.5">CTP_INT</text>
<text x="177.7" y="69.1">6</text>
<text x="181.2" y="70.8">IO34</text>
<text x="181.2" y="67.3">SENSOR_VN</text>
<text x="205" y="67.3">RXD0</text>
<text x="206" y="70.8">IO21</text>
<text x="215.4" y="69.1">33</text>
<text x="238.8" y="68.5">LCD_BL</text>
<text x="254.7" y="68.5">ETH_TX_EN</text>
<text x="177.7" y="76.1">8</text>
<text x="177.7" y="72.6">7</text>
<text x="181.2" y="77.9">IO32</text>
<text x="181.2" y="74.4">IO35</text>
<text x="206" y="77.9">IO19</text>
<text x="209.3" y="74.4">NC</text>
<text x="215.4" y="72.6">32</text>
<text x="215.4" y="76.1">31</text>
<text x="233.5" y="75.6">SPI3_MISO</text>
<text x="254.7" y="75.6">ETH_TX0</text>
<text x="59.6" y="83.8" transform="rotate(-90 59.6 83.8)">1</text>
<text x="63.1" y="83.8" transform="rotate(-90 63.1 83.8)">4</text>
<text x="96" y="82.7">DAC1</text>
<text x="113.6" y="82.7">ETH_RX0</text>
<text x="134.8" y="82.7">LCD_RST</text>
<text x="175.7" y="83.2">10</text>
<text x="177.7" y="79.7">9</text>
<text x="181.2" y="81.4">IO33</text>
<text x="206" y="81.4">IO18</text>
<text x="215.4" y="79.7">30</text>
<text x="215.4" y="83.2">29</text>
<text x="233.5" y="82.7">LCD_CS</text>
<text x="233.5" y="79.1">SPI3_CLK</text>
<text x="254.7" y="79.1">ETH_MDIO</text>
<text x="359.2" y="83.2">22</text>
<text x="96" y="86.2">DAC2</text>
<text x="113.6" y="86.2">ETH_RX1</text>
<text x="113.6" y="89.7">ETH_CRS</text>
<text x="134.8" y="86.2">SD_CS</text>
<text x="134.8" y="89.7">KEY_USR</text>
<text x="155.9" y="89.7">TOUCH</text>
<text x="175.7" y="86.7">11</text>
<text x="181.2" y="88.5">IO26</text>
<text x="181.2" y="84.9">IO25</text>
<text x="206" y="88.5">IO17</text>
<text x="208" y="84.9">IO5</text>
<text x="215.4" y="86.7">28</text>
<text x="339.4" y="86.2">LED_K</text>
<text x="359.2" y="86.7">21</text>
<text x="364.7" y="84.9">LED_A</text>
<text x="364.7" y="88.5">LED_K</text>
<text x="159.5" y="93.2">I2C_SCL</text>
<text x="175.7" y="93.8">13</text>
<text x="175.7" y="90.2">12</text>
<text x="181.2" y="95.5">IO14</text>
<text x="181.2" y="92">IO27</text>
<text x="206" y="92">IO16</text>
<text x="208" y="95.5">IO4</text>
<text x="215.4" y="90.2">27</text>
<text x="215.4" y="93.8">26</text>
<text x="233.5" y="93.2">I2C_SDA</text>
<text x="359.2" y="90.2">20</text>
<text x="359.2" y="93.8">19</text>
<text x="364.7" y="92">IM2</text>
<text x="364.7" y="95.5">IM1</text>
<text x="175.7" y="97.3">14</text>
<text x="181.2" y="99.1">IO12</text>
<text x="208" y="99.1">IO0</text>
<text x="215.4" y="97.3">25</text>
<text x="215.4" y="100.8">24</text>
<text x="359.2" y="97.3">18</text>
<text x="359.2" y="100.8">17</text>
<text x="364.7" y="99.1">IM0</text>
<text x="175.7" y="107.9">17</text>
<text x="175.7" y="104.4">16</text>
<text x="181.2" y="106.1">IO13</text>
<text x="206" y="106.1">IO15</text>
<text x="208" y="102.6">IO2</text>
<text x="215.4" y="104.4">23</text>
<text x="215.4" y="107.9">22</text>
<text x="359.2" y="104.4">16</text>
<text x="359.2" y="107.9">15</text>
<text x="364.7" y="102.6">VDD</text>
<text x="364.7" y="106.1">D7</text>
<text x="175.7" y="111.4">18</text>
<text x="181.2" y="113.2">NC</text>
<text x="181.2" y="109.6">NC</text>
<text x="209.3" y="109.6">NC</text>
<text x="209.3" y="113.2">NC</text>
<text x="215.4" y="111.4">21</text>
<text x="288.9" y="110" transform="rotate(-90 288.9 110)">2</text>
<text x="292.5" y="110" transform="rotate(-90 292.5 110)">3</text>
<text x="359.2" y="111.4">14</text>
<text x="364.7" y="109.6">D6</text>
<text x="364.7" y="113.2">D5</text>
<text x="39.5" y="117.9">TOUCH</text>
<text x="175.7" y="114.9">19</text>
<text x="181.2" y="116.7">NC</text>
<text x="209.3" y="116.7">NC</text>
<text x="215.4" y="114.9">20</text>
<text x="359.2" y="114.9">13</text>
<text x="359.2" y="118.5">12</text>
<text x="364.7" y="116.7">D4</text>
<text x="39.5" y="125">KEY_USR</text>
<text x="288.9" y="122.6" transform="rotate(-90 288.9 122.6)">1</text>
<text x="292.5" y="122.6" transform="rotate(-90 292.5 122.6)">4</text>
<text x="359.2" y="122">11</text>
<text x="359.2" y="125.5">10</text>
<text x="364.7" y="120.2">D3</text>
<text x="364.7" y="123.8">D2</text>
<text x="361.2" y="129">9</text>
<text x="364.7" y="127.3">D1</text>
<text x="364.7" y="130.8">D0</text>
<text x="339.4" y="135.6">LCD_DC</text>
<text x="361.2" y="132.6">8</text>
<text x="361.2" y="136.1">7</text>
<text x="364.7" y="134.3">RD</text>
<text x="364.7" y="137.9">WR</text>
<text x="38.5" y="138.2" transform="rotate(-90 38.5 138.2)">2</text>
<text x="42" y="138.2" transform="rotate(-90 42 138.2)">3</text>
<text x="339.4" y="142.6">LCD_CS</text>
<text x="339.4" y="139.1">SPI3_CLK</text>
<text x="361.2" y="139.6">6</text>
<text x="361.2" y="143.2">5</text>
<text x="364.7" y="141.4">RS</text>
<text x="339.4" y="149.7">LCD_RST</text>
<text x="361.2" y="146.7">4</text>
<text x="364.7" y="144.9">CS</text>
<text x="364.7" y="148.4">TE</text>
<text x="38.5" y="150.8" transform="rotate(-90 38.5 150.8)">1</text>
<text x="42" y="150.8" transform="rotate(-90 42 150.8)">4</text>
<text x="339.4" y="153.2">SPI3_MOSI</text>
<text x="361.2" y="150.2">3</text>
<text x="361.2" y="153.7">2</text>
<text x="364.7" y="152">RESET</text>
<text x="364.7" y="155.5">SDA</text>
<text x="361.2" y="157.3">1</text>
<text x="364.7" y="159">GND</text>
<text x="377.1" y="159.8" transform="rotate(-90 377.1 159.8)">23</text>
<text x="380.6" y="159.8" transform="rotate(-90 380.6 159.8)">24</text>
<text x="375.4" y="165.4" transform="rotate(-90 375.4 165.4)">23</text>
<text x="378.9" y="165.4" transform="rotate(-90 378.9 165.4)">24</text>
<text x="374.6" y="190.3">LED_K</text>
<text x="311.9" y="196.3" transform="rotate(-90 311.9 196.3)">7</text>
<text x="315.4" y="196.3" transform="rotate(-90 315.4 196.3)">8</text>
<text x="275.9" y="202.6">CTP_INT</text>
<text x="297.7" y="203.1">5</text>
<text x="297.7" y="199.6">6</text>
<text x="301.2" y="201.4">VDD</text>
<text x="313.6" y="199.7" transform="rotate(-90 313.6 199.7)">7</text>
<text x="317.1" y="199.7" transform="rotate(-90 317.1 199.7)">8</text>
<text x="275.9" y="206.1">I2C_SCL</text>
<text x="275.9" y="209.7">I2C_SDA</text>
<text x="297.7" y="206.7">4</text>
<text x="301.2" y="208.4">SCL</text>
<text x="301.2" y="204.9">EINT</text>
<text x="275.9" y="213.2">LCD_RST</text>
<text x="297.7" y="213.7">2</text>
<text x="297.7" y="210.2">3</text>
<text x="301.2" y="215.5">RESET</text>
<text x="301.2" y="211.9">SDA</text>
<text x="42.5" y="220.8">1</text>
<text x="297.7" y="217.2">1</text>
<text x="301.2" y="219">GND</text>
<text x="346.4" y="218.5">LCD_BL</text>
<text x="26.3" y="226.1">CD/DAT3</text>
<text x="32.4" y="222.5">DAT2</text>
<text x="42.5" y="224.3">2</text>
<text x="42.5" y="227.8">3</text>
<text x="124.2" y="223.8">SD_CS</text>
<text x="124.2" y="227.3">SPI3_MOSI</text>
<text x="33.7" y="229.6">CMD</text>
<text x="177.7" y="233.1">1</text>
<text x="208.3" y="233.1">2</text>
<text x="34.9" y="236.6">CLK</text>
<text x="42.5" y="234.9">5</text>
<text x="124.2" y="234.4">SPI3_CLK</text>
<text x="155.9" y="239.6">ETH_MDIO</text>
<text x="177.7" y="236.6">3</text>
<text x="181.2" y="234.9">VCC</text>
<text x="181.2" y="238.4">GND</text>
<text x="199.6" y="238.4">GND</text>
<text x="200.2" y="234.9">VCC</text>
<text x="208.3" y="236.6">4</text>
<text x="219.4" y="239.6">ETH_MDC</text>
<text x="32.4" y="243.7">DAT0</text>
<text x="42.5" y="241.9">7</text>
<text x="42.5" y="245.5">8</text>
<text x="124.2" y="241.4">SPI3_MISO</text>
<text x="177.7" y="240.2">5</text>
<text x="177.7" y="243.7">7</text>
<text x="181.2" y="241.9">MDIO</text>
<text x="181.2" y="245.5">INT/CLK</text>
<text x="199.5" y="241.9">MDC</text>
<text x="200.2" y="245.5">CRS</text>
<text x="208.3" y="243.7">8</text>
<text x="208.3" y="240.2">6</text>
<text x="219.4" y="243.2">ETH_CRS</text>
<text x="27.8" y="250.8">SWITCH</text>
<text x="32.4" y="247.2">DAT1</text>
<text x="42.5" y="249">9</text>
<text x="155.9" y="250.2">ETH_TX_EN 11</text>
<text x="155.9" y="246.7">ETH_RX0</text>
<text x="177.7" y="247.2">9</text>
<text x="181.2" y="249">RX0</text>
<text x="200.4" y="249">RX1</text>
<text x="208.3" y="250.8">12</text>
<text x="208.3" y="247.2">10</text>
<text x="219.4" y="250.2">ETH_TX0</text>
<text x="219.4" y="246.7">ETH_RX1</text>
<text x="30.9" y="254.3">SHELL</text>
<text x="42.5" y="252.5">10</text>
<text x="155.9" y="253.8">ETH_TX1</text>
<text x="175.7" y="254.3">13</text>
<text x="181.2" y="252.5">TX_EN</text>
<text x="181.2" y="256">TX1</text>
<text x="200.7" y="252.5">TX0</text>
<text x="202.2" y="256">NC</text>
<text x="208.3" y="254.3">14</text>
</g>
<g font-size="3.2">
<text x="177.7" y="51.4">1</text>
<text x="181.2" y="53.2">GND</text>
<text x="206.6" y="53.2">GND</text>
<text x="215.4" y="51.4">38</text>
<text x="175.7" y="100.8">15</text>
<text x="181.2" y="102.6">GND</text>
<text x="42.5" y="238.4">6</text>
<text x="34.5" y="240.2">VSS</text>
</g>
<g font-size="3.2" fill="#f00">
<text x="177.7" y="62">4</text>
<text x="181.2" y="63.8">SENSOR_VP</text>
<text x="34" y="233.1">VDD</text>
<text x="42.5" y="231.4">4</text>
</g>
</svg>
